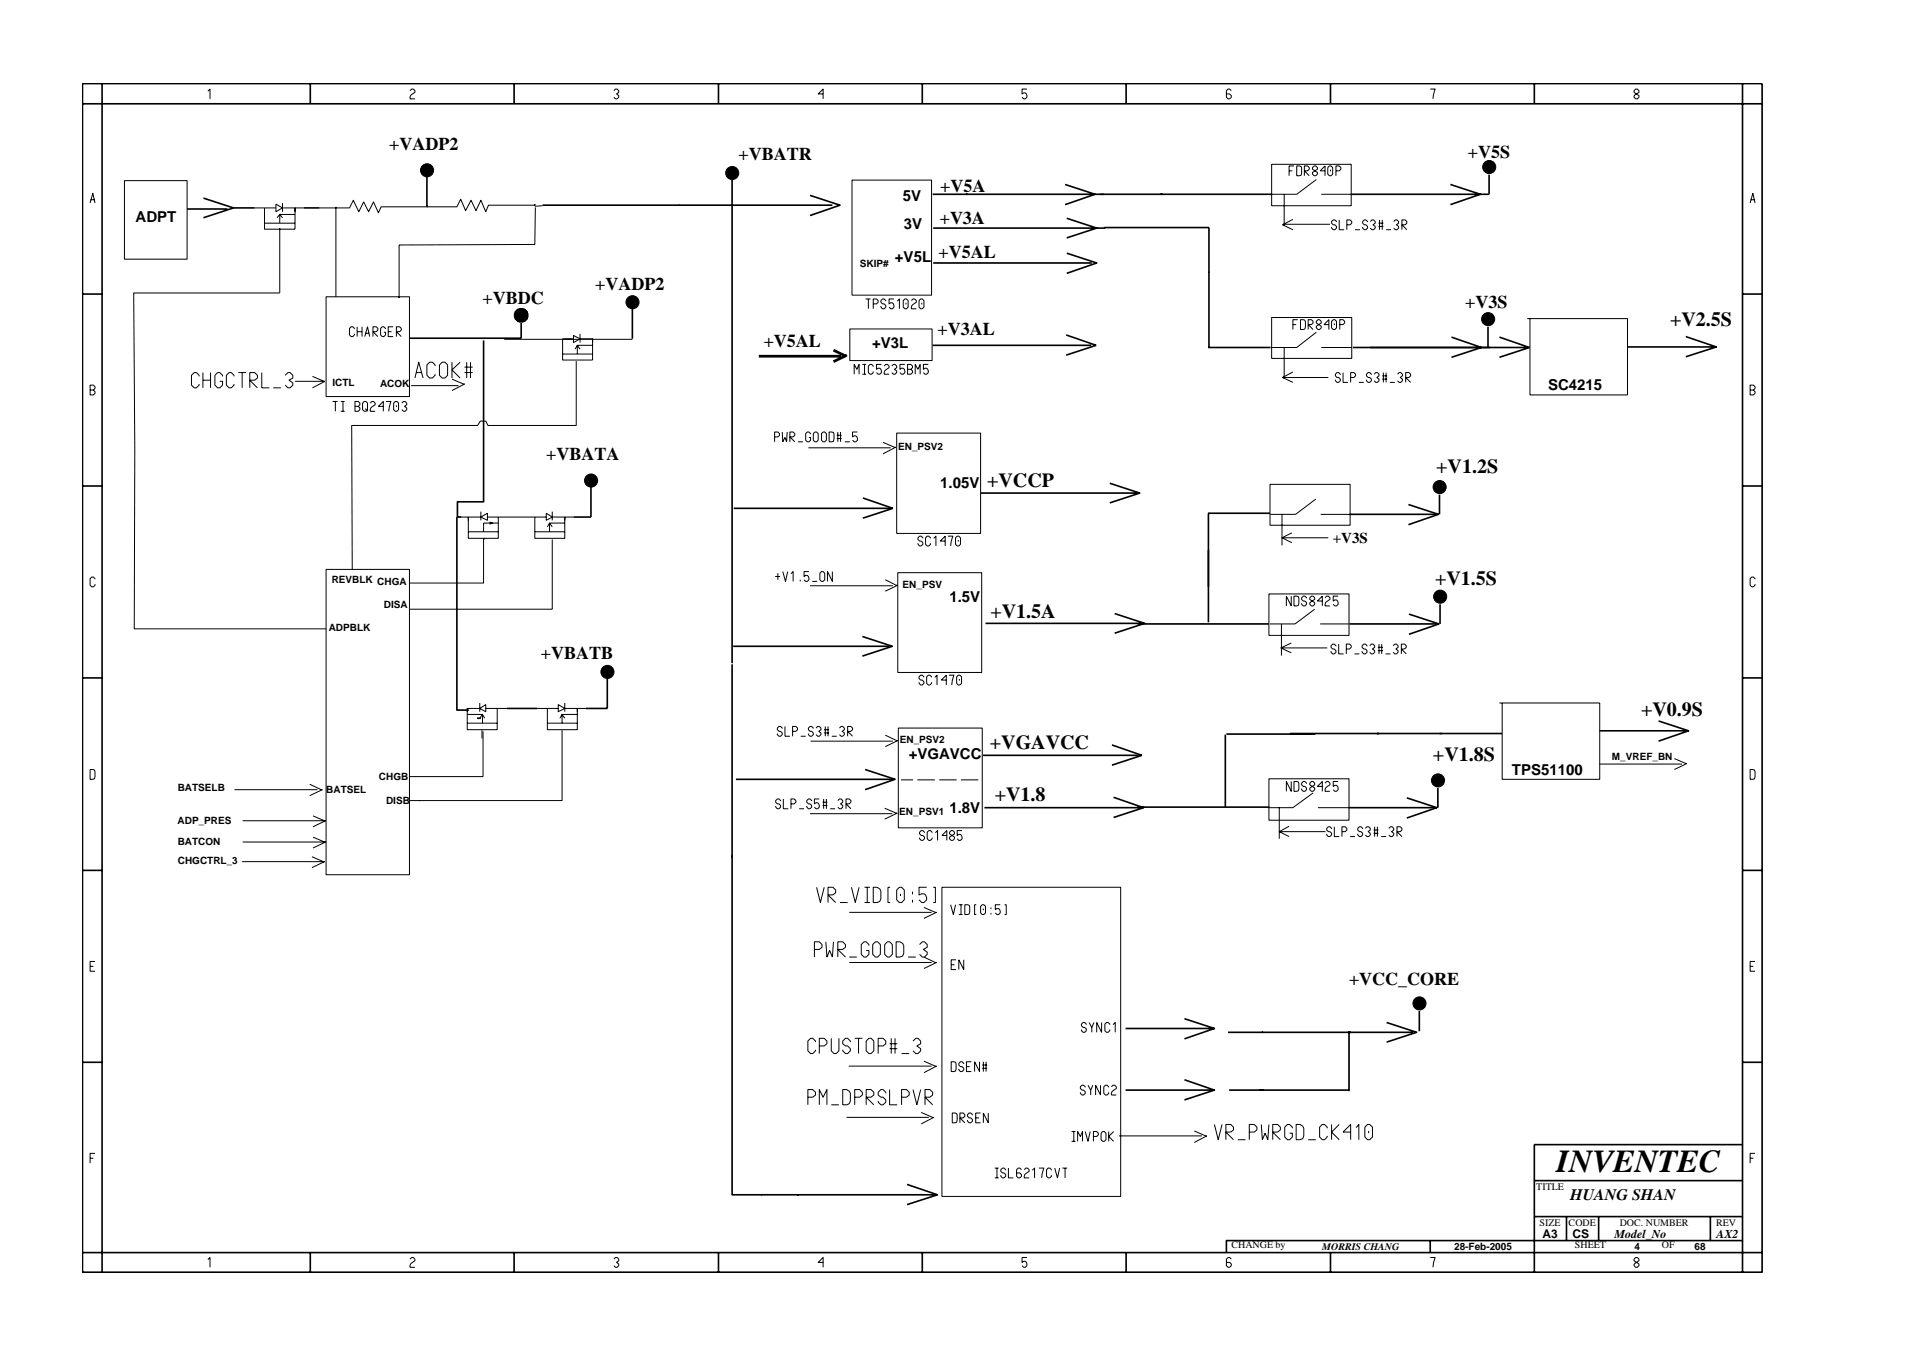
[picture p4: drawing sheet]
<svg xmlns="http://www.w3.org/2000/svg" width="297mm" height="210mm" viewBox="0 0 297 210" stroke-linecap="round" stroke-linejoin="round" font-family="sans-serif">
<g fill="none" stroke="#000" stroke-width=".16">
<path d="M32.3 14.2l.3-.4v1.6M63.7 14.1l.3-.3h.2l.3 .3v.2l-.5 .4-.3 .4v.3h.8M95.4 14.1l.2-.3h.3l.2 .3v.2l-.3 .3 .3 .2v.3l-.2 .3h-.3l-.2-.3M127.9 14.6h-.8l.8-.8v1.6M159.5 13.8h-.7v.8l.2-.2a.5 .5 0 0 1 .5 .7l-.2 .3h-.3l-.2-.3M191.3 14.1l-.3-.3h-.2l-.3 .3v1l.3 .3h.2l.3-.3v-.3l-.3-.2h-.5M222.2 13.8h.8l-.4 1.6M253.9 14.1l.2-.3h.3l.2 .3v.2l-.7 .5v.3l.2 .3h.3l.2-.3v-.3l-.7-.5zM14 31.5l.4-1.5 .4 1.5M14.1 31h.6M19.3 28.1h9.8v12.1h-9.8zM39.6 32.3h3.3"/>
<path d="M41.1 32.3v3.3h4.7v-3.3h1.4M41.1 34.7h4.7M42.9 31.7l1 .6-1 .6zM43 33.8l.5-.5 .4 .5M43.5 35.4v10.1h-22.7l.1 24.3v27.8h29.8M43.9 32.3h1.9v.6M43.9 31.5v1.4M45.8 33.3h-2.3v1.4M52.2 32.1v14M66.4 32.1v-.2v.2h-7.2l-.4 .9-.8-1.6-.7 1.5-.8-1.5-.8 1.5-.8-1.8-.6 1.2h-4.7M83.1 31.7v.2v-.2M83.1 31.9h-7.2l-.4 1-.8-1.8-.8 1.6-.7-1.6-.9 1.6-.7-1.8-.6 1.2h-4.7"/>
<path d="M83.2 32.2l-.1 5.8h-21.1v8.2h.1l-.2-.1 .1 .1M84.3 31.9l-1.2 .1M132.4 28h12.3v17.8h-12.3zM197.6 25.5h12.3v6.4h-12.3zM199.4 34.8h7.2M199.5 30.2v4.9M200.3 26.5h.5M200.9 34.1l-1.7 .8 1.7 .8M201 25.8h-.7v1.5M201.5 25.8l.6 .1 .1 .2-.1 1.1-.6 .1zM202.6 27.3v-1.5h.5l.3 .2v.3l-.3 .2h-.5l.8 .8M204.2 25.8l-.3 .2v.3l.8 .5v.2l-.3 .3h-.2l-.3-.3v-.2l.8-.5v-.3l-.3-.2z"/>
<path d="M204.5 27.9l-3 2.3h-3.9M205.3 30.2h4.6M205.9 26.5h-.8l.8-.7v1.5M206.5 25.8h.3l.2 .2v1l-.2 .3h-.3l-.2-.3v-1zM206.7 26.4v.2M207.5 26.5h.6l.2-.2v-.3l-.2-.2h-.6v1.5M207.6 34.5l-.2-.4h-.3l-.2 .3v.3l.7 .5v.2l-.2 .3h-.3l-.2-.3v-.2M208.1 34.1v1.6h.7M209.2 34.9h.5l.3-.2v-.3l-.3-.3h-.5v1.6M210.5 35.7h.8M212.5 34.5l-.3-.4h-.3l-.2 .3v.3l.2 .2h.3l.3 .3v.2l-.3 .3h-.3l-.2-.3v-.2M212.9 34.4l.2-.3h.3l.2 .3v.3l-.3 .2 .3 .3v.2l-.2 .3h-.3l-.2-.3"/>
<path d="M214.2 34.7h.7M214.2 35.2h.7M214.3 34.1v1.6M214.7 34.1v1.6M215.3 35.7h.8M216.5 34.4l.3-.3h.2l.3 .3v.3l-.4 .2 .4 .3v.2l-.3 .3h-.2l-.3-.3M217.8 35.7v-1.6h.5l.3 .3v.3l-.3 .2h-.5l.8 .8M271.9 31.5l.4-1.5 .4 1.5M272 31h.6M14 59.8h.5l.3 .3v.2l-.3 .3 .3 .2v.3l-.3 .2h-.5zM30.9 58.4v-.1l-.4-.4h-.3l-.5 .4v1.5l.5 .4h.3l.4-.4v-.2M31.5 57.9v2.3"/>
<path d="M31.5 59h1.2M32.7 57.9v2.3M34.6 58.4v-.1l-.5-.4h-.3l-.4 .4v1.5l.4 .4h.3l.5-.4v-.6h-.5M36.4 58.4v-.1l-.5-.4h-.3l-.4 .4v1.5l.4 .4h.3l.5-.4v-.2M37 57.9h1.2M37.6 57.9v2.3M40.7 57.9v2.3h1.2M44.3 58.3l.4-.4h.4l.4 .4v.4l-.6 .3 .6 .5v.3l-.4 .4h-.4l-.4-.4M45.8 59.2h4.7l-2 1M48.5 58.4l1.8 .8M50.7 46.1h12.9v15.5h-12.9zM55.1 51.1l-.3-.4h-.2l-.3 .3v1l.3 .3h.2l.3-.3v-.2"/>
<path d="M55.5 50.7v1.6M55.5 51.5h.7M56.2 50.7v1.6M56.7 52.3l.4-1.6 .3 1.6M56.8 51.8h.5M57.9 52.3v-1.6h.5l.3 .3v.3l-.3 .2h-.5l.8 .8M59.9 51.1l-.3-.4h-.2l-.3 .3v1l.3 .3h.2l.3-.3v-.4h-.3M60.3 51.5h.5M61.1 50.7h-.8v1.6h.8M61.6 52.3v-1.6h.5l.2 .3v.3l-.2 .2h-.5l.7 .8M63.9 59.9h7.3M64.5 58.7l.6-2.5 .6 2.5"/>
<path d="M64.6 57.9h.9M67.6 56.8v-.1l-.4-.5h-.5l-.4 .5v1.6l.4 .4h.5l.4-.4v-.2M68.7 56.2h.4l.4 .5v1.6l-.4 .4h-.4l-.4-.4v-1.6zM70.2 58.9l2 .7-2 1M70.2 56.2v2.5M71.5 56.2l-1.3 1.2 1.3 1.3M72.2 57.9h1.2M72.2 57h1.2M72.5 56.2v2.5M73.1 56.2v2.5M78.3 52.7h19.9M87.4 55h4.7"/>
<path d="M89.1 52.6h-1.7v3.3h4.7v-3.3M89.1 52.1l1 .5-1 .6zM89.4 54.2l.3-.6 .4 .6M89.5 56.1v10h-13.7l-.3-.7h-.9l-.4 .7h-19.6l.1 22.4M90.1 52.6h2v.6M90.1 51.8v1.4M92.1 53.6h-2.4v1.4M132 51.1h12.8v4.9h-12.8zM132.7 58.1v-1.5l.4 .7 .4-.7v1.5M134 56.6h.6M134 58.1h.6M134.3 56.6v1.5"/>
<path d="M134.5 46.4h.7M134.9 46.4v1.5M135.7 47.2h.5l.2-.3v-.2l-.2-.3h-.5v1.5M135.7 56.9l-.3-.3h-.2l-.3 .2v1.1l.3 .2h.2l.3-.2v-.2M136.9 56.6h-.7v.7l.2-.1a.5 .5 0 0 1 .5 .7l-.2 .2h-.3l-.2-.2M137.4 56.8l.2-.2h.3l.2 .2v.3l-.5 .3-.2 .5v.2h.7M137.6 46.8l-.2-.4h-.3l-.3 .3v.2l.8 .5v.3l-.2 .2h-.3l-.3-.2v-.2M138.5 56.8l.3-.2h.3l.2 .2v.3l-.3 .2 .3 .3v.3l-.2 .2h-.3l-.3-.2M138.9 46.4h-.8v.8l.3-.2a.5 .5 0 0 1 .5 .7l-.3 .2h-.2l-.3-.2M139.4 46.8l.3-.4v1.5M140.3 46.7l.3-.3h.2l.3 .3v1l-.3 .2h-.2l-.3-.2zM140.6 56.6h-.8v.7l.3-.1a.5 .5 0 0 1 .5 .7l-.3 .2h-.2l-.3-.2"/>
<path d="M140.7 47v.3M141 57.3h.5l.3-.2v-.3l-.3-.2h-.5v1.5h.5l.3-.2v-.3l-.3-.3M141.6 46.7l.2-.3h.3l.3 .3v.2l-.6 .4-.2 .4v.2h.8M142.2 58.1v-1.5l.4 .7 .3-.7v1.5M142.8 46.7l.2-.3h.3l.2 .3v1l-.2 .2h-.3l-.2-.2zM143.2 47v.3M144.2 56.6h-.7v.7l.2-.1a.5 .5 0 0 1 .5 .7l-.2 .2h-.3l-.2-.2M197.6 49.3h12.4v6.4h-12.4zM199.2 58.6h7.2M199.5 54v4.8M200.9 57.8l-1.7 .8 1.7 .8M200.9 50.4h.5"/>
<path d="M201.6 49.6h-.7v1.6M202 49.6l.7 .1 .1 .3-.1 1.1-.7 .1zM203.2 51.2v-1.6h.5l.3 .3v.3l-.3 .2h-.5l.8 .8M204.5 51.6l-3 2.4h-3.9M204.8 49.6l-.3 .3v.3l.8 .5v.2l-.3 .3h-.2l-.3-.3v-.2l.8-.5v-.3l-.3-.3zM205.3 54h4.7M206.4 50.4h-.7l.7-.8v1.6M206.9 49.9l.2-.3h.3l.2 .3v1l-.2 .3h-.3l-.2-.3zM207.3 50.2v.3M208.1 50.4h.5l.3-.2v-.3l-.3-.3h-.5v1.6M208.2 58.2l-.2-.3h-.3l-.2 .2v.3l.7 .5v.2l-.2 .3h-.3l-.2-.3v-.1M208.6 57.9v1.5h.8"/>
<path d="M209.8 58.6h.5l.3-.2v-.3l-.3-.2h-.5v1.5M211.1 59.4h.8M213 58.2l-.2-.3h-.3l-.2 .2v.3l.7 .5v.2l-.2 .3h-.3l-.2-.3v-.1M213.5 58.1l.2-.2h.3l.2 .2v.3l-.3 .2 .3 .3v.2l-.2 .3h-.3l-.2-.3M214.7 58.9h.8M214.7 58.4h.8M214.9 57.9v1.5M215.3 57.9v1.5M215.9 59.4h.8M217.1 58.1l.3-.2h.2l.3 .2v.3l-.4 .2 .4 .3v.2l-.3 .3h-.2l-.3-.3M218.4 59.4v-1.5h.5l.2 .2v.3l-.2 .2h-.5l.7 .8M237.3 49.5h15.5v11.8h-15.1v-11.8"/>
<path d="M14 60.6h.5M38.8 60.2v-2.3h.8l.4 .4v.4l-.4 .3h-.8l1.2 1.2M42.4 60.2h1.2M51.7 62.3h.7M52.1 62.3v1.6M52.9 62.3h.6M52.9 63.9h.6M53.3 62.3v1.6M55.1 63.1h.6l.2-.2v-.3l-.2-.3h-.6v1.6h.6l.2-.3v-.2l-.2-.3M56.3 62.6l.3-.3h.2l.3 .3v1l-.3 .3h-.2l-.3-.3zM56.8 63.4l.3 .5M57.5 62.6l.3-.3h.2l.3 .3v.3l-.7 .5-.1 .5h.8"/>
<path d="M59.5 63.1h-.7l.7-.8v1.6M60 62.3h.7l-.3 1.6M61.2 62.6l.2-.3h.3l.2 .3v1l-.2 .3h-.3l-.2-.3zM61.6 62.9v.3M62.4 62.6l.3-.3h.2l.3 .3v.3l-.3 .2 .3 .3v.2l-.3 .3h-.2l-.3-.3M74.7 79.4v1.4M84.9 79.7l.9 .6-.9 .5zM85.8 79.4v1.4M120.3 67.8h.5l.3-.2v-.3l-.3-.2h-.5v1.5M121.5 67.1l.1 1.5 .3-.7 .3 .7 .1-1.5M122.7 68.6v-1.5h.5l.3 .2v.3l-.3 .2h-.5l.8 .8M124 68.6h.7"/>
<path d="M125.6 69.5h12.8M125.9 67.4l-.2-.3h-.3l-.2 .2v1.1l.2 .2h.3l.2-.2v-.5h-.2M126.6 67.1h.3l.2 .2v1.1l-.2 .2h-.3l-.2-.2v-1.1zM127.6 67.3l.3-.2h.2l.3 .2v1.1l-.3 .2h-.2l-.3-.2zM128.8 67.1l.7 .1 .1 .2-.1 1.1-.7 .1zM130 68.1h.8M130 67.6h.8M130.2 67.1v1.5M130.6 67.1v1.5M131.3 68.6h.7M133.2 67.1h-.8v.7l.3-.1a.5 .5 0 0 1 .5 .7l-.2 .2h-.3l-.3-.2M137.2 68.7l1.9 .8-1.9 1"/>
<path d="M139.3 67.3h13v15.5h-13zM197.3 75.2h12.4v6.4h-12.4zM199.2 79.9v4.8M204.4 77.5l-3.1 2.4h-3.9M205.2 79.9h4.6M271.9 60.6h.5l.3-.3v-.2l-.3-.3h-.5v1.5h.5l.3-.2v-.3l-.3-.2M14.8 89.9l-.3-.3h-.2l-.3 .3v1l.3 .2h.2l.3-.2v-.2M50.7 88.4h12.9v47.4h-12.9zM71.4 80.3h1.4v3.3h4.6v-3.3M72.8 82.6h4.6M74.7 80.3h-1.9v.5M74.7 80.3l1-.6v1.1z"/>
<path d="M75.1 83.6v6.9h-11.5M75.3 83.6v.2M75.7 80.3h9.2M76.1 81.1l.4 .1-.4 .2M77.4 81.2h-2.3v1.4M83.1 80.3v3.3h4.6v-3.3h1.4M83.1 82.6h4.6M85 81.8l.4-.6 .4 .6M85.8 80.3h1.9v.5M85.8 83.8v10.8h-22.2M87.7 81.2h-2.3v1.4M120.4 89.5h.8"/>
<path d="M120.8 89v1M121.6 88.8l.4 1.5 .4-1.5M122.9 89.1l.3-.3v1.5M124.3 90v.3M125.7 88.8h-.8v.7l.3-.1a.5 .5 0 0 1 .5 .6l-.3 .3h-.2l-.3-.3M125.8 91h12.9M126.2 90.3h.7M127.4 89l.2-.2h.3l.2 .2v1l-.2 .3h-.3l-.2-.3zM129.3 88.8v1.5l-.7-1.5v1.5M137.5 90l1.7 .9h.3l-2 .9M139.5 88.9h13v15.5h-13zM143.4 83.6l-.3-.3h-.2l-.3 .2v.3l.3 .2h.2l.3 .3v.2l-.3 .3h-.2l-.3-.3v-.1"/>
<path d="M144.6 83.6l-.3-.3h-.3l-.2 .2v1l.2 .3h.3l.3-.3v-.1M145.1 83.6l.3-.3v1.5M146.8 84h-.7l.7-.7v1.5M147.3 83.3h.7l-.3 1.5M148.4 83.5l.3-.2h.3l.2 .2v1l-.2 .3h-.3l-.3-.3zM148.9 83.8v.3M197.1 92.2h12.5v6.5h-12.5zM199.1 96.9v4.9M199.2 83.5h7.2M200.6 99.9l-1.6 .7 1.6 .8M200.6 92.6v1.5l-.8-1.5v1.5M200.7 82.7l-1.5 .8 1.5 .8"/>
<path d="M201 92.6l.7 .1 .1 .2-.1 1.1-.7 .1zM203 92.9l-.3-.3h-.2l-.3 .2v.3l.8 .5v.2l-.3 .3h-.2l-.3-.3v-.1M203.5 92.8l.2-.2h.3l.2 .2v.3l-.7 .5v.2l.2 .3h.3l.2-.3v-.2l-.7-.5zM204.2 94.6l-3 2.3h-3.9M205.1 96.9h4.6M205.4 93.3h-.7l.7-.7v1.5M205.9 92.8l.2-.2h.3l.2 .2v.3l-.5 .3-.2 .4v.3h.7M207.9 92.6h-.8v.7l.3-.1a.5 .5 0 0 1 .5 .6l-.3 .3h-.2l-.3-.3M272.7 89.9l-.3-.3h-.3l-.2 .3v1l.2 .2h.3l.3-.2v-.2M14 119.5l.7 .1 .1 .2-.1 1.1-.7 .1zM72.6 110v3.3h4.6v-3.3M72.6 112.3h4.6"/>
<path d="M72.6 110.9h2.4v1.4M74.5 110l1-.6v1.1zM74.5 110h-1.9v.5M74.5 111.5l.5-.6 .3 .6M74.5 109.2v1.3M74.9 113.4v1.3M75 113.6v7h-11.5M75.5 110h3.3M83.4 110h3.3M85 110v3.3h4.7v-3.3h1.3M85 112.3h4.7M86.7 109.4l1 .6-1 .5z"/>
<path d="M87 111.5l.3-.6 .4 .6M87.3 113.4v10.9h-22.2M87.7 110h2v.5M87.7 109.2v1.3M89.7 110.9h-2.4v1.4M121.5 113.1l-.2-.3h-.3l-.2 .3v.2l.2 .3h.3l.2 .2v.3l-.2 .2h-.3l-.2-.2v-.2M121.9 112.8v1.5h.8M123.1 113.6h.5l.3-.3v-.2l-.3-.3h-.5v1.5M124.4 114.3h.8M125.9 115.1h12.8M126.4 113.1l-.3-.3h-.3l-.2 .3v.2l.2 .3h.3l.3 .2v.3l-.3 .2h-.3l-.2-.2v-.2M126.8 113.1l.2-.3h.3l.2 .3v.2l-.3 .3 .3 .2v.3l-.2 .2h-.3l-.2-.2"/>
<path d="M128 113.8h.8M128 113.3h.8M128.2 112.8v1.5M128.6 112.8v1.5M129.2 114.3h.8M130.4 113.1l.3-.3h.2l.3 .3v.2l-.4 .3 .4 .2v.3l-.3 .2h-.2l-.3-.2M131.7 114.3v-1.5h.5l.2 .3v.2l-.2 .3h-.5l.7 .7M137.5 114.2l2 .8-2 .9M139.6 113.1h13v15.5h-13zM143.5 105.2l-.2-.4h-.3l-.2 .3v.3l.2 .2h.3l.2 .3v.2l-.2 .3h-.3l-.2-.3v-.2M144.7 105.2l-.2-.4h-.3l-.2 .3v1l.2 .3h.3l.2-.3v-.2M145.2 105.2l.4-.4v1.6"/>
<path d="M147 105.6h-.8l.8-.8v1.6M147.4 104.8h.8l-.3 1.6M148.6 105.1l.3-.3h.2l.3 .3v1l-.3 .3h-.2l-.3-.3zM149 105.4v.3M199 100.6h7.2M207.5 100.4l-.2-.4h-.3l-.2 .3v.2l.7 .5v.3l-.2 .2h-.3l-.2-.2v-.2M208 100v1.5h.7M209.2 100.8h.5l.2-.3v-.2l-.2-.3h-.5v1.5M210.4 101.5h.8M212.4 100.4l-.3-.4h-.2l-.3 .3v.2l.8 .5v.3l-.3 .2h-.2l-.3-.2v-.2M212.8 100.3l.2-.3h.3l.3 .3v.2l-.4 .3 .4 .2v.3l-.3 .2h-.3l-.2-.2M214.1 101h.7"/>
<path d="M214.1 100.5h.7M214.2 100v1.5M214.7 100v1.5M215.3 101.5h.7M216.4 100.3l.3-.3h.2l.3 .3v.2l-.3 .3 .3 .2v.3l-.3 .2h-.2l-.3-.2M217.7 101.5v-1.5h.5l.3 .3v.2l-.3 .3h-.5l.8 .7M232.9 109.2h15.6v11.8h-15.1v-11.8M248.5 118.6h12.8M260.1 117.8l2 .8-2 .9M271.9 119.5l.7 .1 .1 .2-.1 1.1-.7 .1zM36.4 122.6h12.9M37.6 133.8h12.8"/>
<path d="M37.7 130.8h12.9M37.7 127.5h12.9M48.1 121.8l2 .8-2 1M48.5 133l1.9 .8-1.9 .9M48.6 130l2 .8-2 .9M48.6 126.7l2 .8-2 .9M63.7 124.3h1.5M121.3 124.4l-.3-.3h-.2l-.3 .2v.3l.3 .2h.2l.3 .3v.2l-.3 .3h-.2l-.3-.3v-.1M121.7 124.1v1.5h.8M122.9 124.8h.5l.2-.2v-.3l-.2-.2h-.5v1.5M124.1 125.6h.8M125.8 126.4h12.8"/>
<path d="M126.1 124.4l-.3-.3h-.2l-.3 .2v.3l.3 .2h.2l.3 .3v.2l-.3 .3h-.2l-.3-.3v-.1M126.9 137.8l.6 2.4 .5-2.4M127.3 124.1h-.8v.7l.3-.1a.5 .5 0 0 1 .5 .6l-.3 .3h-.2l-.3-.3M127.8 125.1h.8M127.8 124.6h.8M128 124.1v1.5M128.4 124.1v1.5M129 125.6h.7M130.2 124.3l.2-.2h.3l.2 .2v.3l-.3 .2 .3 .3v.2l-.2 .3h-.3l-.2-.3M131.4 125.6v-1.5h.5l.3 .2v.3l-.3 .2h-.5l.8 .8M132.3 137.8l.6 2.4 .6-2.4M134.3 137.8h.9"/>
<path d="M134.7 137.8v2.4M135.7 137.8h.6l.4 .2 .1 .4v1.2l-.1 .4-.4 .2h-.6zM137.4 125.5l2 .8-2 .9M138.3 137.8h-.3v2.4h.3M139.7 137.8h.4l.4 .4v1.5l-.4 .5h-.4l-.4-.5v-1.5zM139.9 138.8v.3M140 121.1h1.8M141.8 138.5v.4M141.8 139.7v.5M142.5 121.1h2.7M143.6 129.3l-.2-.3h-.3l-.2 .2v.3l.2 .2h.3l.2 .3v.2l-.2 .3h-.3l-.2-.3v-.1M144 137.8h-1.2v1.2l.7-.2 .3 .2 .2 .4v.3l-.5 .5h-.3l-.4-.5"/>
<path d="M144.8 129.3l-.2-.3h-.3l-.3 .2v1l.3 .3h.3l.2-.3v-.1M145 137.8h.3v2.4h-.3M145.3 129.3l.4-.3v1.5M145.9 121.1h2.7M146.3 137.8h27.8v48h-27.8zM147.1 129.7h-.8l.8-.7v1.5M147.8 129l-.3 .2v.3l.8 .5v.2l-.3 .3h-.2l-.3-.3v-.2l.8-.5v-.3l-.3-.2zM149.3 121.1h2.7M149.5 129h-.8v.7l.3-.1a.5 .5 0 0 1 .5 .6l-.3 .3h-.2l-.3-.3M197.1 120.9h12.5v6.5h-12.5zM198.7 125.3v4.9M198.7 129.1h7.2"/>
<path d="M200.3 128.3l-1.6 .8 1.6 .8M200.6 121.4v1.5l-.8-1.5v1.5M201 121.4h.7l.1 .3-.1 1.1-.7 .1zM203 121.7l-.3-.3h-.2l-.3 .2v.3l.8 .5v.2l-.3 .3h-.2l-.3-.3v-.1M203.5 121.6l.2-.2h.3l.2 .2v.3l-.7 .5v.2l.2 .3h.3l.2-.3v-.2l-.7-.5zM204 123.1l-3.1 2.3h-3.9M204.8 125.4h4.6M205.4 122.1h-.7l.7-.7v1.5M205.9 121.6l.2-.2h.3l.2 .2v.3l-.5 .3-.2 .4v.3h.7M206.9 128.7l-.3-.3h-.2l-.3 .2v.3l.8 .5v.3l-.3 .2h-.2l-.3-.2v-.2M207.3 128.4v1.5h.8M207.9 121.4h-.8v.7l.3-.2a.5 .5 0 0 1 .5 .7l-.3 .3h-.2l-.3-.3"/>
<path d="M208.5 129.1h.5l.2-.2v-.3l-.2-.2h-.5v1.5M209.7 129.9h.8M211.7 128.7l-.3-.3h-.2l-.3 .2v.3l.3 .2h.2l.3 .3v.3l-.3 .2h-.2l-.3-.2v-.2M212.1 128.6l.3-.2h.2l.3 .2v.3l-.4 .2 .4 .3v.3l-.3 .2h-.2l-.3-.2M213.4 129.4h.8M213.4 128.9h.8M213.6 128.4v1.5M214 128.4v1.5M214.6 129.9h.7M215.8 128.6l.2-.2h.3l.2 .2v.3l-.3 .2 .3 .3v.3l-.2 .2h-.3l-.2-.2M217 129.9v-1.5h.5l.3 .2v.3l-.3 .2h-.5l.8 .8M14 150.1h.5"/>
<path d="M14.8 149.3h-.8v1.5h.8M126.5 147.4h.8l.4-.3v-.4l-.4-.5h-.8v2.4M128.3 146.2l.2 2.4 .4-1 .4 1 .2-2.4M128.6 140.2v-2.4h.8l.4 .4v.4l-.4 .4h-.8l1.2 1.2M130.2 148.6v-2.4h.7l.4 .5v.4l-.4 .3h-.7l1.1 1.2M130.5 140.2h1.2M131.9 149.5h12.8M131.9 141.7h12.8M131.9 148.6h1.2M134.3 140.2h.9M135 146.8v-.1l-.4-.5h-.4l-.4 .5v1.5l.4 .4h.4l.4-.4v-.6h-.4M136 146.2h.3l.5 .5v1.5l-.5 .4h-.3l-.4-.4v-1.5z"/>
<path d="M137.9 146.2h.3l.4 .5v1.5l-.4 .4h-.3l-.5-.4v-1.5zM139.2 146.2h.6l.4 .3 .2 .3v1.2l-.2 .4-.4 .2h-.6zM141.1 148.6h1.2M142.9 146.7l.4-.5h.3l.4 .5v.4l-.5 .3 .5 .5v.3l-.4 .4h-.3l-.4-.4M143.5 148.6l2 .9-2 .9M143.5 140.9l2 .8-2 .9M147.7 140.5l.4 1.5 .3-1.5M147.8 149.8h.5M148.5 149h-.7v1.6h.7M149 140.5h.5M149 142h.5M149.3 140.5v1.5"/>
<path d="M149.7 149v1.6l-.7-1.6v1.6M149.9 140.5l.7 .1 .1 .2-.1 1.1-.7 .1zM151.7 140.5h-.3v1.5h.3M152.3 140.7l.3-.2h.3l.2 .2v1.1l-.2 .2h-.3l-.3-.2zM152.8 141.1v.2M154 140.9v.3M154 141.8v.2M155.4 140.5h-.8v.8l.3-.2a.5 .5 0 0 1 .5 .7l-.3 .2h-.2l-.3-.2M156.1 140.5h.2v1.5h-.2M168.8 159.1l-.3-.3h-.2l-.3 .2v.3l.3 .2h.2l.3 .3v.2l-.3 .3h-.2l-.3-.3v-.1M169.2 158.8l.4 .7v.8M170 158.8l-.4 .7"/>
<path d="M171.1 158.8v1.5l-.7-1.5v1.5M172.4 159.1l-.2-.3h-.3l-.3 .2v1l.3 .3h.3l.2-.3v-.1M172.9 159.1l.4-.3v1.5M271.9 150.1h.5M272.7 149.3h-.8v1.5h.8M14 179.9h.5M14.8 179.1h-.8v1.5M125.5 170.4h.8l.4-.4v-.4l-.4-.4h-.8v2.4M126.7 161.8v-.1l-.4-.5h-.4l-.4 .5v1.5l.4 .4h.4l.4-.4v-.2M127.3 171.6v-2.4l.6 1.2 .6-1.2v2.4M127.3 162.4h.7l.5-.3v-.4l-.5-.5h-.7v2.4M129.1 161.2v2l.5 .4h.3l.4-.4v-2"/>
<path d="M129.1 171.6h1.2M130.9 169.2h.6l.4 .2 .2 .4v1.2l-.2 .4-.4 .2h-.6zM131.5 173.5h12.8M131.9 165.6h12.8M132.1 161.8v-.1l-.4-.5h-.4l-.4 .5v.4l.4 .3h.4l.4 .4v.4l-.4 .4h-.4l-.4-.4v-.2M132.8 170.4h.7l.5-.4v-.4l-.5-.4h-.7v2.4M132.8 161.2h1.2M133.4 161.2v2.4M134.6 171.6v-2.4h.7l.4 .4v.4l-.4 .4h-.7l1.1 1.2M134.6 161.7l.4-.5h.3l.4 .5v1.5l-.4 .4h-.3l-.4-.4zM136.4 162.4h.8l.4-.3v-.4l-.4-.5h-.8v2.4M137.6 169.8v-.2l-.4-.4h-.4l-.4 .4v.4l.4 .4h.4l.4 .4v.3l-.4 .5h-.4l-.4-.5v-.1"/>
<path d="M138.2 169.2v2.4h1.2M138.2 162.8h1.2M138.2 162.1h1.2M138.5 161.2v2.4M139.1 161.2v2.4M140.1 170.4h.7l.5-.4v-.4l-.5-.4h-.7v2.4M140.1 163.6h1.2M141.8 161.7l.5-.5h.3l.4 .5v.4l-.6 .3 .6 .4v.4l-.4 .4h-.3l-.5-.4M141.8 169.2l.6 2.4 .6-2.4M143.1 172.7l2 .8-2 1M143.5 164.8l2 .8-2 1M143.7 171.6v-2.4h.8l.4 .4v.4l-.4 .4h-.8l1.2 1.2"/>
<path d="M147.8 164.9l.6 .1 .1 .2-.1 1.1-.6 .1zM147.9 172.8l.7 .1 .1 .3-.1 1.1-.7 .1zM149.1 174.4v-1.6h.5l.3 .3v.2l-.3 .3h-.5l.8 .8M149.7 165.2l-.2-.3h-.3l-.2 .2v.3l.7 .5v.2l-.2 .3h-.3l-.2-.3v-.1M150.1 165.6h.6M150.9 164.9h-.8v1.5h.8M151.1 173.2l-.3-.4h-.2l-.3 .3v.2l.3 .3h.2l.3 .2v.3l-.3 .3h-.2l-.3-.3v-.2M151.6 173.6h.5M152.2 164.9v1.5l-.8-1.5v1.5M152.3 172.8h-.7v1.6h.7M152.6 165.9h.8M152.6 165.4h.8"/>
<path d="M152.8 164.9v1.5M153.2 164.9v1.5M153.5 172.8v1.6l-.7-1.6v1.6M166.5 175.7h.6M166.5 177.2h.6M166.8 175.7v1.5M167.4 177.2v-1.5l.4 .8 .4-.8v1.5M168.6 168.9l-.3-.4h-.2l-.3 .3v.2l.8 .5v.3l-.3 .2h-.2l-.3-.2v-.2M168.6 175.7l.4 1.5 .4-1.5M169 168.5l.4 .8v.7M169.8 168.5l-.4 .8M169.9 176.5h.5l.2-.3v-.2l-.2-.3h-.5v1.5"/>
<path d="M171 168.5v1.5l-.8-1.5v1.5M171.1 176l.2-.3h.3l.2 .3v1l-.2 .2h-.3l-.2-.2zM172.2 168.9l-.2-.4h-.3l-.2 .3v1l.2 .2h.3l.2-.2v-.2M172.2 175.7v1.5M172.7 168.8l.2-.3h.3l.2 .3v.2l-.7 .5v.3v.2h.7M173 175.7l-.8 .8 .8 .7M173.8 176.4h12.9M185.5 175.6l2 .8-2 1M188.7 174.6l.6 2.4 .6-2.4M190.4 177v-2.4h.8l.4 .4v.5l-.4 .3h-.8l1.2 1.2M192.3 177h1.2M194.1 175.8h.7l.5-.3v-.5l-.5-.4h-.7v2.4"/>
<path d="M195.9 174.6l.2 2.4 .4-1 .5 1 .1-2.4M197.7 177v-2.4h.8l.4 .4v.5l-.4 .3h-.8l1.2 1.2M200.8 175.2v-.2l-.5-.4h-.3l-.4 .4v1.6l.4 .4h.3l.5-.4v-.6h-.5M201.4 174.6h.6l.4 .3 .2 .3v1.2l-.2 .4-.4 .2h-.6zM203.2 177h1.2M206.2 175.2v-.2l-.4-.4h-.4l-.4 .4v1.6l.4 .4h.4l.4-.4v-.2M206.9 174.6v2.4M208.1 174.6l-1.2 1.2 1.2 1.2M209.8 175.8h-1.2l1.2-1.2v2.4M210.7 175.1l.4-.5v2.4M212 175l.5-.4h.3l.4 .4v1.6l-.4 .4h-.3l-.5-.4zM212.6 175.6v.4"/>
<path d="M271.9 179.9h.5M272.7 179.1h-.8v1.5M32.3 195.6l.3-.3v1.5M63.7 195.5l.3-.2h.2l.3 .2v.3l-.7 .5-.1 .2v.3h.8M95.4 195.5l.2-.2h.3l.2 .2v.3l-.3 .2 .3 .3v.2l-.2 .3h-.3l-.2-.3M127.9 196h-.8l.8-.7v1.5M154.5 181.4h.6M154.5 182.9h.6M154.9 181.4v1.5M156.2 181.7l-.2-.3h-.3l-.2 .2v.3l.7 .5v.3l-.2 .2h-.3l-.2-.2v-.2M156.7 181.4v1.5h.7M158.7 181.6l-.3-.2h-.2l-.3 .2v1.1l.3 .2h.2l.3-.2v-.3l-.3-.3h-.5"/>
<path d="M159.1 181.6l.3-.2h.2l.3 .2v.3l-.7 .5-.1 .3v.2h.8M159.5 195.3h-.7v.7l.2-.1a.5 .5 0 0 1 .5 .6l-.2 .3h-.3l-.2-.3M160.4 181.7l.3-.3v1.5M161.4 181.4h.8l-.4 1.5M163.4 181.7l-.3-.3h-.3l-.2 .2v1.1l.2 .2h.3l.3-.2v-.2M163.9 181.4l.4 1.5 .3-1.5M165 181.4h.8M165.5 181.4v1.5M191.3 195.5l-.3-.2h-.2l-.3 .2v1l.3 .3h.2l.3-.3v-.2l-.3-.3h-.5M222.2 195.3h.8l-.4 1.5M254.1 195.3l-.2 .2v.3l.7 .5v.2l-.2 .3h-.3l-.2-.3v-.2l.7-.5v-.3l-.2-.2z"/>
<circle cx="66.3" cy="26.4" r="1.02"/>
<circle cx="113.8" cy="26.9" r="1.02"/>
<circle cx="231.4" cy="25.9" r="1.02"/>
<circle cx="98.3" cy="46.9" r="1.02"/>
<circle cx="231.2" cy="49.6" r="1.02"/>
<circle cx="91.8" cy="74.6" r="1.02"/>
<circle cx="223.7" cy="75.6" r="1.02"/>
<circle cx="223.7" cy="92.7" r="1.02"/>
<circle cx="94.4" cy="104.3" r="1.02"/>
<circle cx="223.4" cy="121.2" r="1.02"/>
<circle cx="220.5" cy="155.8" r="1.02"/>
</g>
<g fill="none" stroke="#000" stroke-width=".25">
<path d="M12.8 13h261v184.6h-261zM12.8 16.1h261M15.9 13v184.6M48.2 13v3.1M79.9 13v3.1M111.6 13v3.1M143.3 13v3.1M174.9 13v3.1M206.7 13v3.1M238.4 13v3.1M270.7 13v184.6M29.1 32.5h6.2"/>
<path d="M31.6 30.8l4.7 1.5-4.7 1.5M36.3 32.3h3.3M47.2 32.3h2.4M66.3 27v5.1M84.3 31.9h45M113.7 27.5v75.5M125.8 30.3l4.7 1.6-4.7 1.6M144.9 30.2h52.6M145 35.4h26.7M165.5 28.6l4.6 1.6-4.6 1.6M165.7 33.9l4.7 1.5-4.7 1.5M165.7 39.3l4.7 1.5-4.7 1.6"/>
<path d="M171.6 35.3h16.2v18.7M225.3 28.6l4.7 1.6-4.7 1.6M231.3 27.1v3.1h-21.4M12.8 45.7h3.1M75.1 52.9v25h-4v2.4h.6M80 48.5l.2-.2a.96 .96 0 0 1 1.5 .1l.2 .1v.2h.1v.5l-.1 .3-.4 .4-.3 .1-.7-.1-.5-.4v-.3zM81 50.2v2.3h-17.4M98.2 47.5v5.1M144.9 53.6h24.6M145 40.8h24.6M165.6 52l4.7 1.6-4.7 1.5M187.7 54h9.7"/>
<path d="M210.2 54h27.1M225.5 52.4l4.7 1.6-4.7 1.5M231.2 50.7v3.2M232.9 52.4l4.7 1.6-4.7 1.5M252.8 53.9h13.8M261.9 52.3l4.7 1.6-4.7 1.5M270.7 45.7h3.1M12.8 75.5h3.1M91.8 75.2v5.1h-2.7M114 78.9h24.4M134.1 77.3l4.6 1.6-4.6 1.6M152.3 76.6h24.3"/>
<path d="M172.4 75l4.7 1.6-4.7 1.5M187.6 79.7h9.7M187.7 79.8v16.8M209.7 79.9h13.8M218.8 78.3l4.7 1.6-4.7 1.6M223.6 76.8v3.1M270.7 75.5h3.1M71 80.3v30h1.8M134 98.8l4.6 1.6-4.6 1.5M153.1 96.8h24.2M173.2 95.3l4.6 1.5-4.6 1.5M176.7 96.9h20.4"/>
<path d="M209.7 96.9h13.8M218.9 95.4l4.6 1.5-4.6 1.6M223.7 93.8v3.1M12.8 105.3h3.1M74.1 111.5h.6M78.8 110h4.6M94.3 104.9v5.1h-3.3M113.7 103.2v29.9M113.9 100.4h24.4M134.4 119.5l4.7 1.5-4.7 1.6M152.7 117.3h24.2M172.7 115.7l4.7 1.6-4.7 1.5"/>
<path d="M190.4 114.1v11.2M190.5 114h13.8M200.4 113.9h33M248.5 113.5h13.8M257.7 112l4.6 1.5-4.6 1.6M270.7 105.3h3.1M12.8 135.2h3.1M113.7 132.9v52.6h4.7M114.3 121h24.4M152.9 125.4h24.3M173 123.8l4.7 1.6-4.7 1.5M176.7 125.3h20.5"/>
<path d="M209.4 125.4h13.8M218.6 123.9l4.6 1.5-4.6 1.6M223.4 122.4v3M270.7 135.2h3.1M174.9 159.7h13.8M184 158.2l4.7 1.5-4.7 1.6M215.4 158.8l4.7 1.5-4.7 1.5M220.5 157v3.1M12.8 165h3.1M174.9 169.3h13.8M184 167.7l4.7 1.6-4.7 1.5M190.8 160.3h28.7"/>
<path d="M191 169.3h18.5M209.6 160.3v9.1M270.7 165h3.1M270.7 177.7h-32.3v19.9M12.8 194.5h261M48.2 194.5v3.1M79.9 194.5v3.1M111.6 194.5v3.1M118.2 185.5h27M140.9 183.9l4.8 1.6-4.8 1.6M143.3 194.5v3.1M174.9 194.5v3.1"/>
<path d="M206.7 194.5v3.1M222.2 192.6v1.9M238.4 183.3h32.3M238.4 188.9h32.3M243.4 188.9v3.7M248.4 188.9v3.7M265.7 188.9v3.7M270.7 192.6h-80.2v1.9"/>
</g>
<g fill="#000">
<circle cx="66.3" cy="26.4" r="1.02"/>
<circle cx="113.8" cy="26.9" r="1.02"/>
<circle cx="231.4" cy="25.9" r="1.02"/>
<circle cx="81" cy="49" r="1.02"/>
<circle cx="98.3" cy="46.9" r="1.02"/>
<circle cx="231.2" cy="49.6" r="1.02"/>
<circle cx="91.8" cy="74.6" r="1.02"/>
<circle cx="223.7" cy="75.6" r="1.02"/>
<circle cx="223.7" cy="92.7" r="1.02"/>
<circle cx="94.4" cy="104.3" r="1.02"/>
<circle cx="223.4" cy="121.2" r="1.02"/>
<circle cx="220.5" cy="155.8" r="1.02"/>
</g>
<path d="M117.9 55.3h12.8M129.5 54.4l1.9 .8-1.9 1" fill="none" stroke="#000" stroke-width=".42"/>
<text font-size="5" x="241.8" y="182">INVENTEC</text>
<g font-size="3.1">
<text x="259.4" y="50.7">+V2.5S</text>
<text x="153.4" y="75.6">+VCCP</text>
<text x="223.1" y="73.4">+V1.2S</text>
<text x="223" y="90.9">+V1.5S</text>
<text x="153.9" y="96">+V1.5A</text>
<text x="255" y="111.1">+V0.9S</text>
<text x="153.8" y="116.4">+VGAVCC</text>
<text x="222.6" y="118.2">+V1.8S</text>
<text x="154.5" y="124.4">+V1.8</text>
</g>
<g font-size="2.8">
<text x="60.5" y="23.3">+VADP2</text>
<text x="114.8" y="24.9">+VBATR</text>
<text x="146.1" y="29.8">+V5A</text>
<text x="228" y="24.6">+V5S</text>
<text x="146" y="34.7">+V3A</text>
<text x="145.8" y="40">+V5AL</text>
<text x="75" y="47.3">+VBDC</text>
<text x="92.5" y="45.1">+VADP2</text>
<text x="227.6" y="47.9">+V3S</text>
<text x="118.6" y="54">+V5AL</text>
<text x="145.7" y="52">+V3AL</text>
<text x="84.9" y="71.5">+VBATA</text>
<text x="84" y="102.4">+VBATB</text>
<text x="209.6" y="152.9">+VCC_CORE</text>
</g>
<text font-size="2.5" x="244" y="186.3">HUANG SHAN</text>
<g font-size="2.3">
<text x="21.1" y="34.5">ADPT</text>
<text x="140.3" y="31.2">5V</text>
<text x="140.4" y="35.5">3V</text>
<text x="139" y="40.7">+V5L</text>
<text x="135.5" y="54.1">+V3L</text>
<text x="240.5" y="60.6">SC4215</text>
<text x="146.1" y="75.8">1.05V</text>
<text x="207" y="84.3">+V3S</text>
<text x="147.5" y="93.4">1.5V</text>
<text x="141.2" y="117.9">+VGAVCC</text>
<text x="234.9" y="120.3">TPS51100</text>
<text x="147.5" y="126.2">1.8V</text>
</g>
<g font-size="1.9">
<text x="239.6" y="192.2">A3</text>
<text x="244.3" y="192.3">CS</text>
<text x="250.8" y="192.2">Model_No</text>
<text x="266.6" y="192.2">AX2</text>
</g>
<g font-size="1.6">
<text x="133.6" y="41.4">SKIP#</text>
<text x="51.6" y="59.9">ICTL</text>
<text x="59" y="60">ACOK</text>
<text x="139.5" y="69.9">EN_PSV2</text>
<text x="51.5" y="90.5">REVBLK CHGA</text>
<text x="59.6" y="94.4">DISA</text>
<text x="140.2" y="91.4">EN_PSV</text>
<text x="51.1" y="98">ADPBLK</text>
<text x="139.8" y="115.4">EN_PSV2</text>
<text x="250.4" y="118">M_VREF_BN</text>
<text x="27.6" y="122.9">BATSELB</text>
<text x="50.7" y="123.2">BATSEL</text>
<text x="58.9" y="121.2">CHGB</text>
<text x="60" y="124.9">DISB</text>
<text x="27.6" y="127.9">ADP_PRES</text>
<text x="27.6" y="131.3">BATCON</text>
<text x="139.7" y="126.5">EN_PSV1</text>
<text x="27.6" y="134.1">CHGCTRL_3</text>
<text x="238.7" y="184.8">TITLE</text>
<text x="239.2" y="190.4">SIZE</text>
<text x="243.7" y="190.4">CODE</text>
<text x="251.6" y="190.4">DOC. NUMBER</text>
<text x="266.6" y="190.4">REV</text>
<text x="191.3" y="193.9">CHANGE by</text>
<text x="205.4" y="194.1">MORRIS CHANG</text>
<text x="225.9" y="194.1">28-Feb-2005</text>
<text x="244.7" y="193.9">SHEET</text>
<text x="253.9" y="194.1">4</text>
<text x="258.2" y="193.9">OF</text>
<text x="263.3" y="194.1">68</text>
</g>
</svg>
